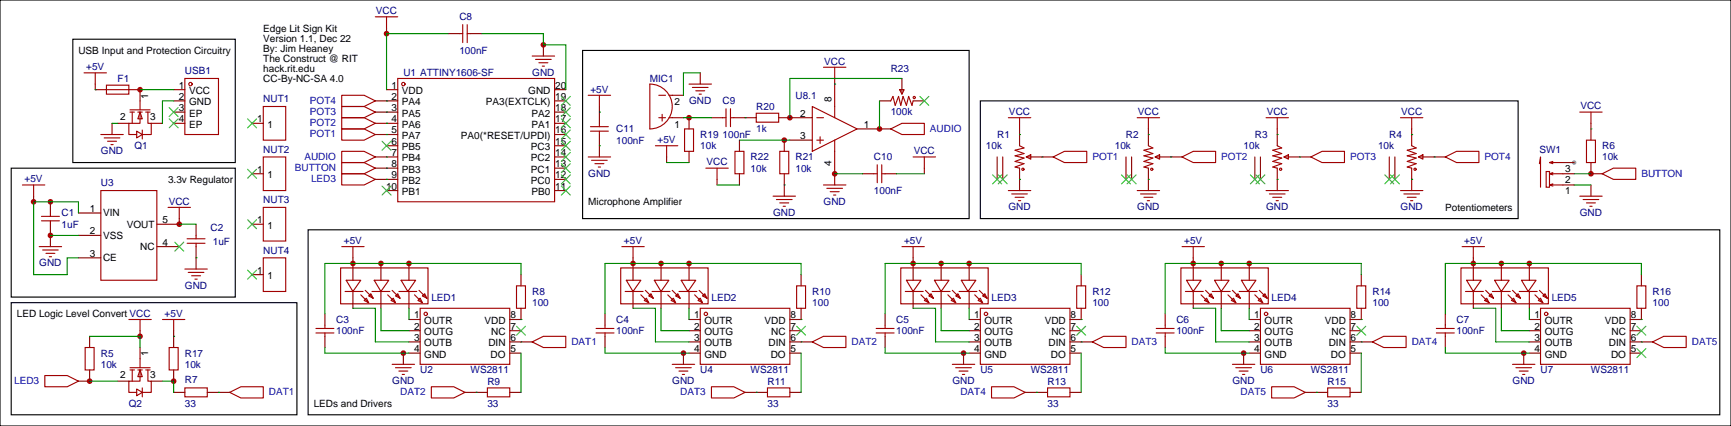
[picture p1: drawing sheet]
<svg xmlns="http://www.w3.org/2000/svg" width="545mm" height="134mm" viewBox="0 0 545 134" stroke-linecap="round" stroke-linejoin="round" font-family="sans-serif">
<g fill="#c00">
<circle cx="44.1" cy="28.2" r=".88"/>
<circle cx="15.9" cy="74.1" r=".88"/>
<circle cx="10.6" cy="63.5" r=".88"/>
<circle cx="15.9" cy="63.5" r=".88"/>
<circle cx="56.4" cy="70.6" r=".88"/>
<circle cx="500.9" cy="54.7" r=".88"/>
<circle cx="127" cy="111.1" r=".88"/>
<circle cx="215.2" cy="111.1" r=".88"/>
<circle cx="303.4" cy="111.1" r=".88"/>
<circle cx="391.6" cy="111.1" r=".88"/>
<circle cx="479.8" cy="111.1" r=".88"/>
<circle cx="28.2" cy="119.9" r=".88"/>
<circle cx="44.1" cy="105.8" r=".88"/>
<circle cx="54.7" cy="119.9" r=".88"/>
<circle cx="217" cy="37" r=".88"/>
<circle cx="246.9" cy="44.1" r=".88"/>
<circle cx="276.9" cy="40.6" r=".88"/>
<circle cx="248.7" cy="37" r=".88"/>
<circle cx="121.7" cy="10.6" r=".88"/>
<circle cx="171.1" cy="14.1" r=".88"/>
<circle cx="128.8" cy="82.9" r=".88"/>
<circle cx="111.1" cy="82.9" r=".88"/>
<circle cx="119.9" cy="82.9" r=".88"/>
<circle cx="217" cy="82.9" r=".88"/>
<circle cx="199.3" cy="82.9" r=".88"/>
<circle cx="208.1" cy="82.9" r=".88"/>
<circle cx="305.2" cy="82.9" r=".88"/>
<circle cx="287.5" cy="82.9" r=".88"/>
<circle cx="296.3" cy="82.9" r=".88"/>
<circle cx="393.3" cy="82.9" r=".88"/>
<circle cx="375.7" cy="82.9" r=".88"/>
<circle cx="384.5" cy="82.9" r=".88"/>
<circle cx="481.5" cy="82.9" r=".88"/>
<circle cx="463.9" cy="82.9" r=".88"/>
<circle cx="472.7" cy="82.9" r=".88"/>
<circle cx="262.8" cy="54.7" r=".88"/>
</g>
<circle cx="495.7" cy="51.2" r=".71" fill="#999"/>
<g fill="none" stroke="#a10000" stroke-width=".35">
<path d="M26.5 22.9h7M30 22.9v3.6M33.5 26.8h7.1v2.8h-7.1zM33.5 28.2h7.1M40.9 34.6h6.4M40.9 35.3h1.4M41.6 35.3v3.5M43.4 35.3h1.4M44.1 35.3l.7 2.1h-1.4zM44.1 35.3v3.5h-3.5v3.5h2.4M44.1 31.8v2.8M45.9 35.3h1.4"/>
<path d="M46.6 35.3v3.5h1v3.5h-2.8M58.2 24.7h10.6v17.6h-10.6zM125.2 24.7h49.4v38.8h-49.4zM31.7 42.3h7.1M32.8 43.4h4.9M33.9 44.4h2.8M34.9 45.5h.7M43 41.3l1.8 1-1.8 1.1zM44.8 40.9v2.8M107.2 84.3h27.6v11.3h-27.6zM108.7 91.7h5.6M109 88.2h4.6l-2.5 3.5z"/>
<path d="M113.6 92.8l2.5 2.4M114.7 94.5l.7-.7 .7 1.4zM115 91.4l2.5 2.4M116.1 93.1l.7-.7 .7 1.4zM117.1 91.7h5.7M117.8 88.2h4.6l-2.5 3.5zM122.1 92.8l2.4 2.4M123.5 91.4l2.4 2.4M123.8 93.8l.7 1.4-1.4-.7zM124.5 93.1l.7-.7 .7 1.4zM125.6 91.7h5.6M126.3 88.2h4.6l-2.5 3.5z"/>
<path d="M130.5 92.8l2.5 2.4M131.6 94.5l.7-.7 .7 1.4zM131.9 91.4l2.5 2.4M132.3 97h28.2v17.7h-28.2zM133 93.1l.7-.7 .7 1.4z"/>
<circle cx="60" cy="26.5" r=".53"/>
<circle cx="127" cy="26.5" r=".53"/>
<circle cx="134.1" cy="98.8" r=".53"/>
</g>
<g fill="none" stroke="#870000" stroke-width=".35">
<path d="M30 26.5v1.7h3.5M35.3 38.8v3.5M37 38.8h3.6M40.6 28.2h3.5v3.6M47.6 38.8h3.6M54.7 28.2h3.5M54.7 31.8h3.5M54.7 35.3h3.5M54.7 38.8h3.5M121.7 28.2h3.5M121.7 31.8h3.5M121.7 35.3h3.5"/>
<path d="M121.7 38.8h3.5M174.6 28.2h3.6M174.6 31.8h3.6M174.6 35.3h3.6M174.6 38.8h3.6M121.7 42.3h3.5M121.7 45.9h3.5M121.7 49.4h3.5M121.7 52.9h3.5M121.7 56.4h3.5M121.7 60h3.5M174.6 42.3h3.6"/>
<path d="M174.6 45.9h3.6M174.6 49.4h3.6M174.6 52.9h3.6M174.6 56.4h3.6M174.6 60h3.6M111.1 82.9v5.3M111.1 91.7v5.3M119.9 82.9v5.3M119.9 91.7v5.3M128.8 82.9v5.3M128.8 91.7v5.3M128.8 100.5h3.5"/>
<path d="M128.8 104.1h3.5M128.8 107.6h3.5M128.8 111.1h3.5M160.5 100.5h3.5M160.5 104.1h3.5M160.5 107.6h3.5M160.5 111.1h3.5"/>
</g>
<g fill="none" stroke="#3c3" stroke-width=".35">
<path d="M53.3 33.9l2.8 2.8M53.3 37.4l2.8 2.8M56.1 33.9l-2.8 2.8M56.1 37.4l-2.8 2.8M176.7 37.4l2.9 2.8M176.7 33.9l2.9 2.8M176.7 30.3l2.9 2.9M179.6 37.4l-2.9 2.8M179.6 33.9l-2.9 2.8M179.6 30.3l-2.9 2.9M120.3 44.4l2.8 2.9M120.3 58.6l2.8 2.8"/>
<path d="M123.1 44.4l-2.8 2.9M123.1 58.6l-2.8 2.8M176.7 58.6l2.9 2.8M176.7 55l2.9 2.9M176.7 51.5l2.9 2.8M176.7 48l2.9 2.8M176.7 44.4l2.9 2.9M176.7 40.9l2.9 2.8M179.6 58.6l-2.9 2.8M179.6 55l-2.9 2.9M179.6 51.5l-2.9 2.8M179.6 48l-2.9 2.8"/>
<path d="M179.6 44.4l-2.9 2.9M179.6 40.9l-2.9 2.8M162.6 102.7l2.9 2.8M165.5 102.7l-2.9 2.8"/>
</g>
<path d="M35.3 38.8h1.7M44.1 28.2h10.6M54.7 31.8h-3.5v7" fill="none" stroke="#008700" stroke-width=".35"/>
<circle cx="30" cy="28.2" r=".18" fill="#008700"/>
<path d="M22.9 12.3h51.2v38.9h-51.2z" fill="none" stroke="#000" stroke-width=".35"/>
<g fill="none" stroke="#a10000" stroke-width=".35">
<path d="M31.7 60h17.7v28.2h-17.7zM12.3 77.6h7.1M13.1 69.5h5.6M13.1 68.1h5.6M13.4 78.7h4.9M14.5 79.7h2.8M15.9 67v1.1M15.9 69.5v1.1M58.9 76.6h5.7M58.9 75.1h5.7M61.7 74.1v1M61.7 76.6v1"/>
<path d="M15.5 80.8h.7M58.2 84.7h7.1M59.3 85.7h4.9M60.3 86.8h2.8M61.4 87.8h.7"/>
</g>
<path d="M15.9 63.5v3.5M15.9 70.6v7M24.7 67h7M24.7 74.1h7M49.4 77.6h7M49.4 70.6h7M61.7 70.6v3.5M61.7 77.6v7.1M24.7 81.1h7" fill="none" stroke="#870000" stroke-width=".35"/>
<path d="M55 76.2l2.9 2.8M57.9 76.2l-2.9 2.8" fill="none" stroke="#3c3" stroke-width=".35"/>
<path d="M15.9 74.1h8.8M24.7 67v-3.5h-14.1v22.9h10.6v-5.3h3.5M56.4 70.6h5.3" fill="none" stroke="#008700" stroke-width=".35"/>
<circle cx="61.7" cy="81.1" r=".18" fill="#008700"/>
<g fill="none" stroke="#a10000" stroke-width=".35">
<path d="M7.1 58.2h7M10.6 58.2v3.5M317.5 60h7.1M321 45.9l1.4 .7-2.8 .7 2.8 1-2.8 .7 2.8 .7-2.8 1.1 2.8 .7-2.8 1.1 1.4 .3M323.1 49.4l1.5-.7v1.4zM323.1 49.4h1.5M52.9 65.3h7.1M56.4 65.3v3.5M318.6 61h4.9M319.6 62.1h2.8M320.7 63.1h.7M40.9 115.7h6.4"/>
<path d="M40.9 116.4h1.4M41.6 116.4v3.5M43.4 116.4h1.4M44.1 116.4l.7 2.1h-1.4zM44.1 116.4v3.5h-3.5v3.6h2.4M44.1 112.9v2.8M45.9 116.4h1.4M46.6 116.4v3.5h1v3.6h-2.8M43 122.4l1.8 1.1-1.8 1zM44.8 122.1v2.8"/>
<circle cx="322.1" cy="53.3" r=".35"/>
</g>
<path d="M314 49.4v7M315.7 49.4v7M321 42.3v3.6M321 52.9v7.1M324.6 49.4h3.5M10.6 61.7v1.8M56.4 68.8v1.8M37 119.9h3.6M44.1 109.4v3.5M47.6 119.9h3.6" fill="none" stroke="#870000" stroke-width=".35"/>
<path d="M3.5 52.9h70.6v40.6h-70.6z" fill="none" stroke="#000" stroke-width=".35"/>
<path d="M312.6 55l2.8 2.9M314.3 55l2.8 2.9M315.4 55l-2.8 2.9M317.1 55l-2.8 2.9" fill="none" stroke="#3c3" stroke-width=".35"/>
<circle cx="321" cy="56.4" r=".18" fill="#008700"/>
<path d="M317.5 37h7.1M321 37v3.6" fill="none" stroke="#a10000" stroke-width=".35"/>
<path d="M321 40.6v1.7" fill="none" stroke="#870000" stroke-width=".35"/>
<circle cx="321" cy="42.3" r=".18" fill="#008700"/>
<g fill="none" stroke="#a10000" stroke-width=".35">
<path d="M358.1 60h7M361.6 45.9l1.4 .7-2.8 .7 2.8 1-2.8 .7 2.8 .7-2.8 1.1 2.8 .7-2.8 1.1 1.4 .3M363.7 49.4l1.4-.7v1.4zM363.7 49.4h1.4M359.1 61h5M360.2 62.1h2.8M361.2 63.1h.7"/>
<circle cx="362.7" cy="53.3" r=".35"/>
</g>
<path d="M354.5 49.4v7M356.3 49.4v7M361.6 42.3v3.6M361.6 52.9v7.1M365.1 49.4h3.6" fill="none" stroke="#870000" stroke-width=".35"/>
<path d="M353.1 55l2.9 2.9M354.9 55l2.8 2.9M356 55l-2.9 2.9M357.7 55l-2.8 2.9" fill="none" stroke="#3c3" stroke-width=".35"/>
<circle cx="361.6" cy="56.4" r=".18" fill="#008700"/>
<path d="M358.1 37h7M361.6 37v3.6" fill="none" stroke="#a10000" stroke-width=".35"/>
<path d="M361.6 40.6v1.7" fill="none" stroke="#870000" stroke-width=".35"/>
<circle cx="361.6" cy="42.3" r=".18" fill="#008700"/>
<g fill="none" stroke="#a10000" stroke-width=".35">
<path d="M398.6 60h7.1M402.2 45.9l1.4 .7-2.8 .7 2.8 1-2.8 .7 2.8 .7-2.8 1.1 2.8 .7-2.8 1.1 1.4 .3M404.3 49.4l1.4-.7v1.4zM404.3 49.4h1.4M399.7 61h4.9M400.8 62.1h2.8M401.8 63.1h.7"/>
<circle cx="403.2" cy="53.3" r=".35"/>
</g>
<path d="M395.1 49.4v7M396.9 49.4v7M402.2 42.3v3.6M402.2 52.9v7.1M405.7 49.4h3.5" fill="none" stroke="#870000" stroke-width=".35"/>
<path d="M393.7 55l2.8 2.9M395.5 55l2.8 2.9M396.5 55l-2.8 2.9M398.3 55l-2.8 2.9" fill="none" stroke="#3c3" stroke-width=".35"/>
<circle cx="402.2" cy="56.4" r=".18" fill="#008700"/>
<path d="M398.6 37h7.1M402.2 37v3.6" fill="none" stroke="#a10000" stroke-width=".35"/>
<path d="M402.2 40.6v1.7" fill="none" stroke="#870000" stroke-width=".35"/>
<circle cx="402.2" cy="42.3" r=".18" fill="#008700"/>
<g fill="none" stroke="#a10000" stroke-width=".35">
<path d="M441 60h7M444.5 45.9l1.4 .7-2.8 .7 2.8 1-2.8 .7 2.8 .7-2.8 1.1 2.8 .7-2.8 1.1 1.4 .3M446.6 49.4l1.4-.7v1.4zM446.6 49.4h1.4M442 61h5M443.1 62.1h2.8M444.1 63.1h.8"/>
<circle cx="445.6" cy="53.3" r=".35"/>
</g>
<path d="M437.4 49.4v7M439.2 49.4v7M444.5 42.3v3.6M444.5 52.9v7.1M448 49.4h3.6" fill="none" stroke="#870000" stroke-width=".35"/>
<path d="M436 55l2.9 2.9M437.8 55l2.8 2.9M438.9 55l-2.9 2.9M440.6 55l-2.8 2.9" fill="none" stroke="#3c3" stroke-width=".35"/>
<circle cx="444.5" cy="56.4" r=".18" fill="#008700"/>
<path d="M441 37h7M444.5 37v3.6" fill="none" stroke="#a10000" stroke-width=".35"/>
<path d="M444.5 40.6v1.7" fill="none" stroke="#870000" stroke-width=".35"/>
<circle cx="444.5" cy="42.3" r=".18" fill="#008700"/>
<path d="M331.6 49.4l3.5-1.8h7.1v3.6h-7.1z" fill="none" stroke="#a10000" stroke-width=".35"/>
<path d="M328.1 49.4h3.5" fill="none" stroke="#870000" stroke-width=".35"/>
<circle cx="328.1" cy="49.4" r=".18" fill="#008700"/>
<path d="M372.2 49.4l3.5-1.8h7.1v3.6h-7.1z" fill="none" stroke="#a10000" stroke-width=".35"/>
<path d="M368.7 49.4h3.5" fill="none" stroke="#870000" stroke-width=".35"/>
<circle cx="368.7" cy="49.4" r=".18" fill="#008700"/>
<path d="M412.7 49.4l3.6-1.8h7v3.6h-7z" fill="none" stroke="#a10000" stroke-width=".35"/>
<path d="M409.2 49.4h3.5" fill="none" stroke="#870000" stroke-width=".35"/>
<circle cx="409.2" cy="49.4" r=".18" fill="#008700"/>
<path d="M455.1 49.4l3.5-1.8h7.1v3.6h-7.1z" fill="none" stroke="#a10000" stroke-width=".35"/>
<path d="M451.6 49.4h3.5" fill="none" stroke="#870000" stroke-width=".35"/>
<circle cx="451.6" cy="49.4" r=".18" fill="#008700"/>
<path d="M308.7 31.8h169.3v37h-169.3z" fill="none" stroke="#000" stroke-width=".35"/>
<path d="M497.4 35.3h7.1M500.9 35.3v3.5M499.5 44.1h2.9v7.1h-2.9z" fill="none" stroke="#a10000" stroke-width=".35"/>
<path d="M500.9 38.8v5.3M500.9 51.2v3.5" fill="none" stroke="#870000" stroke-width=".35"/>
<path d="M495.7 54.7h5.2" fill="none" stroke="#008700" stroke-width=".35"/>
<circle cx="500.9" cy="40.6" r=".18" fill="#008700"/>
<g fill="none" stroke="#a10000" stroke-width=".35">
<path d="M118.2 5.3h7M121.7 5.3v3.5M167.6 17.6h7M168.6 18.7h5M169.7 19.8h2.8M170.7 20.8h.7M504.5 54.7l3.5-1.8h7.1v3.5h-7.1zM497.4 61.7h7.1M498.5 62.8h4.9M499.5 63.9h2.9M500.6 64.9h.7M162.6 90h2.9v7h-2.9z"/>
<path d="M14.1 118.2h7.1l3.5 1.7-3.5 1.8h-7.1zM51.2 100.5h7M54.7 100.5v3.6M58.2 122.1h7.1v2.8h-7.1zM72.3 123.5l3.5-1.8h7.1v3.5h-7.1z"/>
</g>
<path d="M121.7 8.8v1.8M171.1 14.1v3.5M500.9 58.2v3.5M500.9 54.7h3.6M164 86.4v3.6M164 97v3.5M24.7 119.9h3.5M54.7 104.1v1.7M54.7 123.5h3.5M65.3 123.5h7" fill="none" stroke="#870000" stroke-width=".35"/>
<path d="M495.7 58.2h5.2" fill="none" stroke="#008700" stroke-width=".35"/>
<path d="M3.5 95.2h90v35.3h-90z" fill="none" stroke="#000" stroke-width=".35"/>
<circle cx="164" cy="100.5" r=".18" fill="#008700"/>
<path d="M119.9 97v7.1h8.9M128.8 97v3.5" fill="none" stroke="#008700" stroke-width=".35"/>
<path d="M153.5 122.1h7v2.8h-7z" fill="none" stroke="#a10000" stroke-width=".35"/>
<path d="M149.9 123.5h3.6M160.5 123.5h3.5" fill="none" stroke="#870000" stroke-width=".35"/>
<circle cx="68.8" cy="123.5" r=".18" fill="#008700"/>
<path d="M107.6 77.6h7.1M111.1 77.6v3.5M99.5 104.8h5.6M99.5 103.4h5.6M102.3 102.3v1.1M102.3 104.8v1M123.5 114.7h7M124.5 115.7h5M125.6 116.8h2.8M126.6 117.8h.8M167.6 107.6l3.5-1.8h7.1v3.6h-7.1z" fill="none" stroke="#a10000" stroke-width=".35"/>
<path d="M102.3 98.8v3.5M111.1 81.1v1.8M102.3 105.8v3.6M127 111.1v3.6M164 107.6h3.6" fill="none" stroke="#870000" stroke-width=".35"/>
<path d="M111.1 97h7.1v10.6h10.6M102.3 109.4v1.7h26.5" fill="none" stroke="#008700" stroke-width=".35"/>
<circle cx="164" cy="107.6" r=".18" fill="#008700"/>
<path d="M135.8 121.7h7.1l3.5 1.8-3.5 1.7h-7.1z" fill="none" stroke="#a10000" stroke-width=".35"/>
<path d="M146.4 123.5h3.5" fill="none" stroke="#870000" stroke-width=".35"/>
<path d="M164 111.1v12.4" fill="none" stroke="#008700" stroke-width=".35"/>
<circle cx="149.9" cy="123.5" r=".18" fill="#008700"/>
<g fill="none" stroke="#a10000" stroke-width=".35">
<path d="M195.4 84.3h27.6v11.3h-27.6zM196.8 91.7h5.7M197.2 88.2h4.6l-2.5 3.5zM201.8 92.8l2.5 2.4M202.8 94.5l.8-.7 .7 1.4zM203.2 91.4l2.5 2.4M204.3 93.1l.7-.7 .7 1.4zM205.3 91.7h5.7M206 88.2h4.6l-2.5 3.5zM210.3 92.8l2.4 2.4M211.3 94.5l.7-.7 .7 1.4zM211.7 91.4l2.4 2.4"/>
<path d="M212.7 93.1l.7-.7 .7 1.4zM213.8 91.7h5.6M214.5 88.2h4.6l-2.5 3.5zM218.7 92.8l2.5 2.4M220.1 91.4l2.5 2.4M220.5 97h28.2v17.7h-28.2zM220.5 93.8l.7 1.4-1.4-.7zM221.2 93.1l.7-.7 .7 1.4zM250.8 90h2.8v7h-2.8z"/>
<circle cx="222.2" cy="98.8" r=".53"/>
</g>
<g fill="none" stroke="#870000" stroke-width=".35">
<path d="M199.3 82.9v5.3M199.3 91.7v5.3M208.1 82.9v5.3M208.1 91.7v5.3M217 82.9v5.3M217 91.7v5.3M252.2 97v3.5h-3.5M252.2 86.4v3.6M217 100.5h3.5M217 104.1h3.5M217 107.6h3.5M217 111.1h3.5"/>
<path d="M248.7 104.1h3.5M248.7 107.6h3.5M248.7 111.1h3.5"/>
</g>
<path d="M250.8 102.7l2.8 2.8M253.6 102.7l-2.8 2.8" fill="none" stroke="#3c3" stroke-width=".35"/>
<circle cx="252.2" cy="100.5" r=".18" fill="#008700"/>
<path d="M199.3 97h7.1v10.6h10.6M208.1 97v7.1h8.9M217 97v3.5M190.5 109.4v1.7h26.5" fill="none" stroke="#008700" stroke-width=".35"/>
<path d="M195.8 77.6h7M199.3 77.6v3.5M187.7 104.8h5.6M187.7 103.4h5.6M190.5 102.3v1.1M190.5 104.8v1M211.7 114.7h7M212.7 115.7h5M213.8 116.8h2.8M214.8 117.8h.7M255.8 107.6l3.5-1.8h7v3.6h-7zM241.7 122.1h7v2.8h-7z" fill="none" stroke="#a10000" stroke-width=".35"/>
<path d="M190.5 98.8v3.5M199.3 81.1v1.8M190.5 105.8v3.6M215.2 111.1v3.6M252.2 107.6h3.6M238.1 123.5h3.6M248.7 123.5h3.5" fill="none" stroke="#870000" stroke-width=".35"/>
<circle cx="252.2" cy="107.6" r=".18" fill="#008700"/>
<path d="M224 121.7h7.1l3.5 1.8-3.5 1.7h-7.1z" fill="none" stroke="#a10000" stroke-width=".35"/>
<path d="M234.6 123.5h3.5" fill="none" stroke="#870000" stroke-width=".35"/>
<path d="M252.2 111.1v12.4" fill="none" stroke="#008700" stroke-width=".35"/>
<circle cx="238.1" cy="123.5" r=".18" fill="#008700"/>
<g fill="none" stroke="#a10000" stroke-width=".35">
<path d="M283.6 84.3h27.5v11.3h-27.5zM285 91.7h5.7M285.4 88.2h4.6l-2.5 3.5zM290 92.8l2.5 2.4M291 94.5l.7-.7 .8 1.4zM291.4 91.4l2.5 2.4M292.5 93.1l.7-.7 .7 1.4zM293.5 91.7h5.7M294.2 88.2h4.6l-2.5 3.5zM298.4 92.8l2.5 2.4M299.9 91.4l2.4 2.4M300.2 93.8l.7 1.4-1.4-.7z"/>
<path d="M300.9 93.1l.7-.7 .7 1.4zM302 91.7h5.6M302.7 88.2h4.6l-2.5 3.5zM306.9 92.8l2.5 2.4M308 94.5l.7-.7 .7 1.4zM308.3 91.4l2.5 2.4M308.7 97h28.2v17.7h-28.2zM309.4 93.1l.7-.7 .7 1.4zM339 90h2.8v7h-2.8z"/>
<circle cx="310.4" cy="98.8" r=".53"/>
</g>
<g fill="none" stroke="#870000" stroke-width=".35">
<path d="M287.5 82.9v5.3M287.5 91.7v5.3M296.3 82.9v5.3M296.3 91.7v5.3M305.2 82.9v5.3M305.2 91.7v5.3M340.4 97v3.5h-3.5M340.4 86.4v3.6M305.2 100.5h3.5M305.2 104.1h3.5M305.2 107.6h3.5M305.2 111.1h3.5"/>
<path d="M336.9 104.1h3.5M336.9 107.6h3.5M336.9 111.1h3.5"/>
</g>
<path d="M339 102.7l2.8 2.8M341.8 102.7l-2.8 2.8" fill="none" stroke="#3c3" stroke-width=".35"/>
<circle cx="340.4" cy="100.5" r=".18" fill="#008700"/>
<path d="M287.5 97h7.1v10.6h10.6M296.3 97v7.1h8.9M305.2 97v3.5M278.7 109.4v1.7h26.5" fill="none" stroke="#008700" stroke-width=".35"/>
<path d="M284 77.6h7M287.5 77.6v3.5M275.9 104.8h5.6M275.9 103.4h5.6M278.7 102.3v1.1M278.7 104.8v1M299.9 114.7h7M300.9 115.7h5M302 116.8h2.8M303 117.8h.7M344 107.6l3.5-1.8h7v3.6h-7zM329.8 122.1h7.1v2.8h-7.1z" fill="none" stroke="#a10000" stroke-width=".35"/>
<path d="M278.7 98.8v3.5M287.5 81.1v1.8M278.7 105.8v3.6M303.4 111.1v3.6M340.4 107.6h3.6M326.3 123.5h3.5M336.9 123.5h3.5" fill="none" stroke="#870000" stroke-width=".35"/>
<circle cx="340.4" cy="107.6" r=".18" fill="#008700"/>
<path d="M312.2 121.7h7.1l3.5 1.8-3.5 1.7h-7.1z" fill="none" stroke="#a10000" stroke-width=".35"/>
<path d="M322.8 123.5h3.5" fill="none" stroke="#870000" stroke-width=".35"/>
<path d="M340.4 111.1v12.4" fill="none" stroke="#008700" stroke-width=".35"/>
<circle cx="326.3" cy="123.5" r=".18" fill="#008700"/>
<g fill="none" stroke="#a10000" stroke-width=".35">
<path d="M371.8 84.3h27.5v11.3h-27.5zM373.2 91.7h5.7M373.6 88.2h4.6l-2.5 3.5zM378.2 92.8l2.4 2.4M379.6 91.4l2.5 2.4M379.9 93.8l.7 1.4-1.4-.7zM380.6 93.1l.8-.7 .7 1.4zM381.7 91.7h5.6M382.4 88.2h4.6l-2.5 3.5zM386.6 92.8l2.5 2.4M387.7 94.5l.7-.7 .7 1.4zM388.1 91.4l2.4 2.4"/>
<path d="M389.8 92.4l.7 1.4-1.4-.7zM390.2 91.7h5.6M390.9 88.2h4.6l-2.5 3.5zM395.1 92.8l2.5 2.4M396.2 94.5l.7-.7 .7 1.4zM396.5 91.4l2.5 2.4M396.9 97h28.2v17.7h-28.2zM397.6 93.1l.7-.7 .7 1.4zM427.2 90h2.8v7h-2.8z"/>
<circle cx="398.6" cy="98.8" r=".53"/>
</g>
<g fill="none" stroke="#870000" stroke-width=".35">
<path d="M375.7 82.9v5.3M375.7 91.7v5.3M384.5 82.9v5.3M384.5 91.7v5.3M393.3 82.9v5.3M393.3 91.7v5.3M428.6 97v3.5h-3.5M428.6 86.4v3.6M393.3 100.5h3.6M393.3 104.1h3.6M393.3 107.6h3.6M393.3 111.1h3.6"/>
<path d="M425.1 104.1h3.5M425.1 107.6h3.5M425.1 111.1h3.5"/>
</g>
<path d="M427.2 102.7l2.8 2.8M430 102.7l-2.8 2.8" fill="none" stroke="#3c3" stroke-width=".35"/>
<circle cx="428.6" cy="100.5" r=".18" fill="#008700"/>
<path d="M375.7 97h7.1v10.6h10.5M384.5 97v7.1h8.8M393.3 97v3.5M366.9 109.4v1.7h26.4" fill="none" stroke="#008700" stroke-width=".35"/>
<path d="M372.2 77.6h7M375.7 77.6v3.5M364.1 104.8h5.6M364.1 103.4h5.6M366.9 102.3v1.1M366.9 104.8v1M388.1 114.7h7M389.1 115.7h5M390.2 116.8h2.8M391.2 117.8h.7M432.2 107.6l3.5-1.8h7v3.6h-7zM418 122.1h7.1v2.8h-7.1z" fill="none" stroke="#a10000" stroke-width=".35"/>
<path d="M366.9 98.8v3.5M375.7 81.1v1.8M366.9 105.8v3.6M391.6 111.1v3.6M428.6 107.6h3.6M414.5 123.5h3.5M425.1 123.5h3.5" fill="none" stroke="#870000" stroke-width=".35"/>
<circle cx="428.6" cy="107.6" r=".18" fill="#008700"/>
<path d="M400.4 121.7h7.1l3.5 1.8-3.5 1.7h-7.1z" fill="none" stroke="#a10000" stroke-width=".35"/>
<path d="M411 123.5h3.5" fill="none" stroke="#870000" stroke-width=".35"/>
<path d="M428.6 111.1v12.4" fill="none" stroke="#008700" stroke-width=".35"/>
<circle cx="414.5" cy="123.5" r=".18" fill="#008700"/>
<g fill="none" stroke="#a10000" stroke-width=".35">
<path d="M460 84.3h27.5v11.3h-27.5zM461.4 91.7h5.7M461.8 88.2h4.6l-2.5 3.5zM466.4 92.8l2.4 2.4M467.4 94.5l.7-.7 .7 1.4zM467.8 91.4l2.5 2.4M468.8 93.1l.7-.7 .8 1.4zM469.9 91.7h5.6M470.6 88.2h4.6l-2.5 3.5zM474.8 92.8l2.5 2.4M475.9 94.5l.7-.7 .7 1.4zM476.2 91.4l2.5 2.4"/>
<path d="M477.3 93.1l.7-.7 .7 1.4zM478.4 91.7h5.6M479.1 88.2h4.6l-2.5 3.5zM483.3 92.8l2.5 2.4M484.4 94.5l.7-.7 .7 1.4zM484.7 91.4l2.5 2.4M485.1 97h28.2v17.7h-28.2zM485.8 93.1l.7-.7 .7 1.4zM515.4 90h2.8v7h-2.8z"/>
<circle cx="486.8" cy="98.8" r=".53"/>
</g>
<g fill="none" stroke="#870000" stroke-width=".35">
<path d="M463.9 82.9v5.3M463.9 91.7v5.3M472.7 82.9v5.3M472.7 91.7v5.3M481.5 82.9v5.3M481.5 91.7v5.3M516.8 97v3.5h-3.5M516.8 86.4v3.6M481.5 100.5h3.6M481.5 104.1h3.6M481.5 107.6h3.6M481.5 111.1h3.6"/>
<path d="M513.3 104.1h3.5M513.3 107.6h3.5M513.3 111.1h3.5"/>
</g>
<path d="M515.4 109.7l2.8 2.8M515.4 102.7l2.8 2.8M518.2 109.7l-2.8 2.8M518.2 102.7l-2.8 2.8" fill="none" stroke="#3c3" stroke-width=".35"/>
<circle cx="516.8" cy="100.5" r=".18" fill="#008700"/>
<path d="M463.9 97h7.1v10.6h10.5M472.7 97v7.1h8.8M481.5 97v3.5M455.1 109.4v1.7h26.4" fill="none" stroke="#008700" stroke-width=".35"/>
<path d="M460.4 77.6h7M463.9 77.6v3.5M452.3 104.8h5.6M452.3 103.4h5.6M455.1 102.3v1.1M455.1 104.8v1M476.2 114.7h7.1M477.3 115.7h4.9M478.4 116.8h2.8M479.4 117.8h.7M520.3 107.6l3.6-1.8h7v3.6h-7z" fill="none" stroke="#a10000" stroke-width=".35"/>
<path d="M455.1 98.8v3.5M463.9 81.1v1.8M455.1 105.8v3.6M479.8 111.1v3.6M516.8 107.6h3.5" fill="none" stroke="#870000" stroke-width=".35"/>
<circle cx="516.8" cy="107.6" r=".18" fill="#008700"/>
<path d="M26.8 109.4h2.8v7h-2.8zM40.6 100.5h7M44.1 100.5v3.6M53.3 109.4h2.8v7h-2.8z" fill="none" stroke="#a10000" stroke-width=".35"/>
<path d="M28.2 105.8v3.6M28.2 116.4v3.5M44.1 104.1v1.7M54.7 105.8v3.6M54.7 116.4v3.5" fill="none" stroke="#870000" stroke-width=".35"/>
<path d="M28.2 119.9h8.8M28.2 105.8h15.9v3.6" fill="none" stroke="#008700" stroke-width=".35"/>
<circle cx="54.7" cy="105.8" r=".18" fill="#008700"/>
<path d="M51.2 119.9h3.5v3.6" fill="none" stroke="#008700" stroke-width=".35"/>
<path d="M97 72.3h444.5v58.2h-444.5z" fill="none" stroke="#000" stroke-width=".35"/>
<g fill="none" stroke="#a10000" stroke-width=".35">
<path d="M144.6 10.6h1.1M145.7 7.8v5.6M147.1 7.8v5.6M147.1 10.6h1.1M82.9 33.5h7.1v10.6h-7.1zM204.6 26.5a7.1 7.1 0 0 1 7.1 7 7.1 7.1 0 0 1-7.1 7.1zM207.4 30h2.1M207.4 37h2.1M208.5 36v2.1M210.6 30h1.1M210.6 37h1.1M217 26.5h7"/>
<path d="M218 27.5h5M219.1 28.6h2.8M220.1 29.6h.7M227.5 37h1.1M228.6 34.2v5.7M230 37h1.1M230 34.2v5.7M238.1 35.6h7.1v2.9h-7.1zM255.8 33.5l14.1 7.1-14.1 7zM257.2 37h2.1M262.8 33.5v3.5M82.9 49.4h7.1v10.6h-7.1z"/>
<path d="M215.5 40.6h2.9v7h-2.9zM222.2 52.9h7.1M225.8 52.9v3.5M257.2 44.1h2.1M258.2 43v2.2M262.8 44.1v3.5M484.7 51.5l.4-2.1v9.5M486.8 54h1.1v4.9h-1.1zM487.9 58.2l1 .4M487.9 54.7l1 .3M487.9 51.2l1 .3M488.9 57.9l-1 .3h4.2"/>
<path d="M488.9 54.3l-1 .4h4.2M488.9 50.8l-1 .4h4.2M82.9 65.3h7.1v10.5h-7.1zM82.9 81.1h7.1v10.6h-7.1z"/>
</g>
<g fill="none" stroke="#870000" stroke-width=".35">
<path d="M141.1 10.6h3.5M148.2 10.6h3.5M79.4 38.8h3.5M211.7 37h3.5M211.7 30h3.5M217 37v3.6M220.5 22.9v3.6M224 37h3.5M231.1 37h7M245.2 37h10.6M262.8 26.5v7M79.4 54.7h3.5"/>
<path d="M217 47.6v3.6M225.8 56.4v1.8M248.7 44.1h7.1M262.8 47.6v7.1M269.9 40.6h7M492.1 54.7h3.6M492.1 58.2h3.6M492.1 51.2h3.6M79.4 70.6h3.5M79.4 86.4h3.5"/>
</g>
<path d="M78 37.4l2.8 2.8M80.8 37.4l-2.8 2.8M78 53.3l2.8 2.8M80.8 53.3l-2.8 2.8M78 69.1l2.8 2.9M80.8 69.1l-2.8 2.9M78 85l2.8 2.8M80.8 85l-2.8 2.8" fill="none" stroke="#3c3" stroke-width=".35"/>
<circle cx="234.6" cy="37" r=".18" fill="#008700"/>
<path d="M215.2 37h8.8M220.5 22.9h-5.3v7.1M232.8 44.1h15.9" fill="none" stroke="#008700" stroke-width=".35"/>
<path d="M231.4 47.6h2.8v7.1h-2.8zM245.5 47.6h2.9v7.1h-2.9zM243.4 61.7h7.1M244.5 62.8h4.9M245.5 63.9h2.9M246.6 64.9h.7" fill="none" stroke="#a10000" stroke-width=".35"/>
<path d="M232.8 44.1v3.5M232.8 54.7v3.5M246.9 44.1v3.5M246.9 54.7v7" fill="none" stroke="#870000" stroke-width=".35"/>
<circle cx="246.9" cy="58.2" r=".18" fill="#008700"/>
<path d="M259.3 21.2h7M262.8 21.2v3.5M259.3 58.2h7M260.3 59.3h5M261.4 60.3h2.8M262.5 61.4h.7" fill="none" stroke="#a10000" stroke-width=".35"/>
<path d="M262.8 24.7v1.8M262.8 54.7v3.5" fill="none" stroke="#870000" stroke-width=".35"/>
<circle cx="262.8" cy="26.5" r=".18" fill="#008700"/>
<g fill="none" stroke="#a10000" stroke-width=".35">
<path d="M107.6 37h7.1l3.5 1.8-3.5 1.8h-7.1zM107.6 33.5h7.1l3.5 1.8-3.5 1.7h-7.1zM107.6 30h7.1l3.5 1.8-3.5 1.7h-7.1zM280.5 31.8l.7-1.5 .7 2.9 1-2.9 .7 2.9 .7-2.9 1.1 2.9 .7-2.9 1.1 2.9 .3-1.4M283.3 28.2h1.4l-.7 1.4zM284 28.2v1.4M107.6 47.6h7.1l3.5 1.8-3.5 1.8h-7.1zM107.6 40.6h7.1l3.5 1.7-3.5 1.8h-7.1zM107.6 51.2h7.1l3.5 1.7-3.5 1.8h-7.1zM107.6 54.7h7.1l3.5 1.7-3.5 1.8h-7.1zM275.2 54.7h1M276.2 51.9v5.6"/>
<path d="M277.6 51.9v5.6M277.6 54.7h1.1M280.5 40.6l3.5-1.8h7v3.5h-7zM287.5 49.4h7.1M291 49.4v3.5"/>
<circle cx="287.9" cy="30.7" r=".35"/>
</g>
<g fill="none" stroke="#870000" stroke-width=".35">
<path d="M118.2 31.8h3.5M118.2 38.8h3.5M118.2 35.3h3.5M276.9 31.8h3.6M284 24.7v3.5M287.5 31.8h3.5M118.2 49.4h3.5M118.2 42.3h3.5M118.2 52.9h3.5M118.2 56.4h3.5M271.6 54.7h3.6M276.9 40.6h3.6"/>
<path d="M278.7 54.7h3.5M291 52.9v1.8"/>
</g>
<path d="M289.6 30.3l2.9 2.9M292.5 30.3l-2.9 2.9" fill="none" stroke="#3c3" stroke-width=".35"/>
<path d="M141.1 10.6h-19.4v17.6M151.7 10.6h19.4v3.5h7.1v14.1M276.9 31.8v8.8M284 24.7h-35.3v12.3" fill="none" stroke="#008700" stroke-width=".35"/>
<g fill="#008700">
<circle cx="121.7" cy="49.4" r=".18"/>
<circle cx="121.7" cy="56.4" r=".18"/>
<circle cx="121.7" cy="52.9" r=".18"/>
<circle cx="121.7" cy="35.3" r=".18"/>
<circle cx="121.7" cy="31.8" r=".18"/>
<circle cx="121.7" cy="38.8" r=".18"/>
<circle cx="121.7" cy="42.3" r=".18"/>
</g>
<path d="M209.9 51.2h7.1M225.8 58.2h7" fill="none" stroke="#008700" stroke-width=".35"/>
<path d="M185.2 30h7.1M185.9 39.9h5.7M188.7 30v3.5M188.7 38.8v1.1M185.9 41.3h5.7M188.7 41.3v1M206.4 45.9h7M209.9 45.9v3.5" fill="none" stroke="#a10000" stroke-width=".35"/>
<path d="M188.7 33.5v5.3M188.7 42.3v3.6M209.9 49.4v1.8" fill="none" stroke="#870000" stroke-width=".35"/>
<circle cx="188.7" cy="35.3" r=".18" fill="#008700"/>
<path d="M185.2 49.4h7.1M186.3 50.4h4.9M187.3 51.5h2.8M188.4 52.6h.7" fill="none" stroke="#a10000" stroke-width=".35"/>
<path d="M188.7 45.9v3.5" fill="none" stroke="#870000" stroke-width=".35"/>
<circle cx="188.7" cy="45.9" r=".18" fill="#008700"/>
<path d="M262.8 54.7h8.8M282.2 54.7h8.8M164 86.4v-3.5h-61.7v15.9M252.2 86.4v-3.5h-61.7v15.9M340.4 86.4v-3.5h-61.7v15.9M428.6 86.4v-3.5h-61.7v15.9M516.8 86.4v-3.5h-61.7v15.9" fill="none" stroke="#008700" stroke-width=".35"/>
<path d="M0 0h545v134.1h-545zM183.4 15.9h121.8v52.9h-121.8z" fill="none" stroke="#000" stroke-width=".35"/>
<g font-size="3.1" fill="#000080">
<text x="118.4" y="4.4">VCC</text>
<text x="144.6" y="6.4">C8</text>
<text x="144.6" y="17">100nF</text>
<text x="27.1" y="22.1">+5V</text>
<text x="58.2" y="23.2">USB1</text>
<text x="167.6" y="23.8">GND</text>
<text x="259.5" y="20.3">VCC</text>
<text x="280.5" y="22.6">R23</text>
<text x="37" y="25.8">F1</text>
<text x="127" y="24">U1 ATTINY1606-SF</text>
<text x="185.9" y="29.1">+5V</text>
<text x="204.6" y="25.8">MIC1</text>
<text x="82.9" y="32.1">NUT1</text>
<text x="217" y="32.7">GND</text>
<text x="227.5" y="32.8">C9</text>
<text x="238.1" y="34.6">R20</text>
<text x="250.5" y="31.1">U8.1</text>
<text x="497.6" y="34.4">VCC</text>
<text x="194" y="41.7">C11</text>
<text x="238.1" y="41.6">1k</text>
<text x="280.5" y="36.3">100k</text>
<text x="317.7" y="36.2">VCC</text>
<text x="358.3" y="36.2">VCC</text>
<text x="398.8" y="36.2">VCC</text>
<text x="441.2" y="36.2">VCC</text>
<text x="42.3" y="47">Q1</text>
<text x="194" y="45.2">100nF</text>
<text x="207.1" y="45">+5V</text>
<text x="220.5" y="43.4">R19</text>
<text x="220.5" y="46.9">10k</text>
<text x="227.5" y="43.4">100nF</text>
<text x="310.4" y="47">10k</text>
<text x="314" y="43.4">R1</text>
<text x="351" y="47">10k</text>
<text x="354.5" y="43.4">R2</text>
<text x="391.6" y="47">10k</text>
<text x="395.1" y="43.4">R3</text>
<text x="433.9" y="47">10k</text>
<text x="437.4" y="43.4">R4</text>
<text x="504.5" y="47">R6</text>
<text x="31.8" y="48.5">GND</text>
<text x="82.9" y="48">NUT2</text>
<text x="222.5" y="52.1">VCC</text>
<text x="236.4" y="50.4">R22</text>
<text x="236.4" y="54">10k</text>
<text x="250.5" y="50.4">R21</text>
<text x="250.5" y="54">10k</text>
<text x="275.2" y="50.5">C10</text>
<text x="287.7" y="48.5">VCC</text>
<text x="484.7" y="48">SW1</text>
<text x="504.5" y="50.5">10k</text>
<text x="7.7" y="57.4">+5V</text>
<text x="31.7" y="58.6">U3</text>
<text x="185.2" y="55.6">GND</text>
<text x="53.1" y="64.4">VCC</text>
<text x="82.9" y="63.9">NUT3</text>
<text x="259.3" y="64.4">GND</text>
<text x="275.2" y="61.1">100nF</text>
<text x="19.4" y="68.1">C1</text>
<text x="19.4" y="71.7">1uF</text>
<text x="243.4" y="67.9">GND</text>
<text x="317.5" y="66.2">GND</text>
<text x="358.1" y="66.2">GND</text>
<text x="398.7" y="66.2">GND</text>
<text x="441" y="66.2">GND</text>
<text x="497.4" y="67.9">GND</text>
<text x="66.3" y="72.7">C2</text>
<text x="67" y="77">1uF</text>
<text x="108.3" y="76.8">+5V</text>
<text x="196.5" y="76.8">+5V</text>
<text x="284.7" y="76.8">+5V</text>
<text x="372.9" y="76.8">+5V</text>
<text x="461.1" y="76.8">+5V</text>
<text x="12.4" y="83.8">GND</text>
<text x="82.9" y="79.8">NUT4</text>
<text x="58.2" y="90.9">GND</text>
<text x="135.8" y="94.6">LED1</text>
<text x="167.6" y="92.8">R8</text>
<text x="224" y="94.6">LED2</text>
<text x="255.8" y="92.8">R10</text>
<text x="312.2" y="94.6">LED3</text>
<text x="344" y="92.8">R12</text>
<text x="400.4" y="94.6">LED4</text>
<text x="432.2" y="92.8">R14</text>
<text x="488.6" y="94.6">LED5</text>
<text x="520.3" y="92.8">R16</text>
<text x="51.8" y="99.7">+5V</text>
<text x="105.8" y="101.6">C3</text>
<text x="167.6" y="96.3">100</text>
<text x="194" y="101.6">C4</text>
<text x="255.8" y="96.3">100</text>
<text x="282.2" y="101.6">C5</text>
<text x="344" y="96.3">100</text>
<text x="370.4" y="101.6">C6</text>
<text x="432.2" y="96.3">100</text>
<text x="458.6" y="101.6">C7</text>
<text x="520.3" y="96.3">100</text>
<text x="105.8" y="105.2">100nF</text>
<text x="194" y="105.2">100nF</text>
<text x="282.2" y="105.2">100nF</text>
<text x="370.4" y="105.2">100nF</text>
<text x="458.6" y="105.2">100nF</text>
<text x="31.7" y="112.2">R5</text>
<text x="58.2" y="112.2">R17</text>
<text x="31.7" y="115.8">10k</text>
<text x="58.2" y="115.8">10k</text>
<text x="132.3" y="117.5">U2</text>
<text x="148.2" y="117.5">WS2811</text>
<text x="220.5" y="117.5">U4</text>
<text x="236.4" y="117.5">WS2811</text>
<text x="308.7" y="117.5">U5</text>
<text x="324.6" y="117.5">WS2811</text>
<text x="396.9" y="117.5">U6</text>
<text x="412.7" y="117.5">WS2811</text>
<text x="485.1" y="117.5">U7</text>
<text x="500.9" y="117.5">WS2811</text>
<text x="58.2" y="120.6">R7</text>
<text x="123.5" y="120.9">GND</text>
<text x="153.5" y="121.1">R9</text>
<text x="211.7" y="120.9">GND</text>
<text x="241.7" y="121.1">R11</text>
<text x="299.9" y="120.9">GND</text>
<text x="329.8" y="121.1">R13</text>
<text x="388.1" y="120.9">GND</text>
<text x="418" y="121.1">R15</text>
<text x="476.3" y="120.9">GND</text>
<text x="40.6" y="128.1">Q2</text>
<text x="58.2" y="128.1">33</text>
<text x="153.5" y="128.1">33</text>
<text x="241.7" y="128.1">33</text>
<text x="329.8" y="128.1">33</text>
<text x="418" y="128.1">33</text>
</g>
<g font-size="3.1">
<text x="82.9" y="9.9">Edge Lit Sign Kit</text>
<text x="24.7" y="17">USB Input and Protection Circuitry</text>
<text x="82.9" y="13.1">Version 1.1, Dec 22</text>
<text x="82.9" y="16.2">By: Jim Heaney</text>
<text x="82.9" y="19.4">The Construct @ RIT</text>
<text x="82.9" y="22.5">hack.rit.edu</text>
<text x="56.3" y="27.9">1</text>
<text x="59.5" y="29.6">VCC</text>
<text x="82.9" y="25.7">CC-By-NC-SA 4.0</text>
<text x="123.3" y="27.9">1</text>
<text x="126.5" y="29.6">VDD</text>
<text x="166.3" y="29.6">GND</text>
<text x="174.8" y="27.9">20</text>
<text x="46.6" y="31" transform="rotate(-90 46.6 31)">1</text>
<text x="56.3" y="31.4">2</text>
<text x="56.3" y="34.9">3</text>
<text x="59.5" y="33.2">GND</text>
<text x="123.3" y="31.4">2</text>
<text x="123.3" y="34.9">3</text>
<text x="126.5" y="33.2">PA4</text>
<text x="153" y="33.2">PA3(EXTCLK)</text>
<text x="174.8" y="34.9">18</text>
<text x="174.8" y="31.4">19</text>
<text x="212.3" y="33.2">2</text>
<text x="261.8" y="32.1" transform="rotate(-90 261.8 32.1)">8</text>
<text x="37.8" y="37.8">2</text>
<text x="47.3" y="37.8">3</text>
<text x="56.3" y="38.5">4</text>
<text x="59.5" y="36.7">EP</text>
<text x="59.5" y="40.2">EP</text>
<text x="81" y="38.5">1</text>
<text x="84.2" y="40.2">1</text>
<text x="123.3" y="38.5">4</text>
<text x="123.3" y="42">5</text>
<text x="126.5" y="36.7">PA5</text>
<text x="126.5" y="40.2">PA6</text>
<text x="167.4" y="40.2">PA1</text>
<text x="167.4" y="36.7">PA2</text>
<text x="174.8" y="42">16</text>
<text x="174.8" y="38.5">17</text>
<text x="212.3" y="40.2">1</text>
<text x="251.9" y="36.7">2</text>
<text x="272" y="40.2">1</text>
<text x="123.3" y="45.5">6</text>
<text x="126.5" y="43.8">PA7</text>
<text x="126.5" y="47.3">PB5</text>
<text x="145.1" y="43.8">PA0(*RESET/UPDI)</text>
<text x="167.2" y="47.3">PC3</text>
<text x="174.8" y="45.5">15</text>
<text x="251.9" y="43.8">3</text>
<text x="123.3" y="49.1">7</text>
<text x="123.3" y="52.6">8</text>
<text x="126.5" y="50.8">PB4</text>
<text x="167.2" y="50.8">PC2</text>
<text x="174.8" y="52.6">13</text>
<text x="174.8" y="49.1">14</text>
<text x="261.8" y="52.2" transform="rotate(-90 261.8 52.2)">4</text>
<text x="492.8" y="54">3</text>
<text x="52.9" y="57.5">3.3v Regulator</text>
<text x="81" y="54.3">1</text>
<text x="84.2" y="56.1">1</text>
<text x="121.6" y="59.6">10</text>
<text x="123.3" y="56.1">9</text>
<text x="126.5" y="54.3">PB3</text>
<text x="126.5" y="57.9">PB2</text>
<text x="167.2" y="57.9">PC0</text>
<text x="167.2" y="54.3">PC1</text>
<text x="174.8" y="59.6">11</text>
<text x="174.8" y="56.1">12</text>
<text x="492.8" y="57.5">2</text>
<text x="126.5" y="61.4">PB1</text>
<text x="167.4" y="61.4">PB0</text>
<text x="185.2" y="64.6">Microphone Amplifier</text>
<text x="492.8" y="61">1</text>
<text x="28.2" y="66.7">1</text>
<text x="32.5" y="68.1">VIN</text>
<text x="39.9" y="71.6">VOUT</text>
<text x="51.2" y="70.2">5</text>
<text x="81" y="70.2">1</text>
<text x="84.2" y="72">1</text>
<text x="455.1" y="66.4">Potentiometers</text>
<text x="28.2" y="73.7">2</text>
<text x="32.5" y="75.2">VSS</text>
<text x="51.2" y="77.3">4</text>
<text x="28.2" y="80.8">3</text>
<text x="32.5" y="82.2">CE</text>
<text x="44.1" y="78.7">NC</text>
<text x="81" y="86.1">1</text>
<text x="84.2" y="87.9">1</text>
<text x="5.3" y="99.9">LED Logic Level Convert VCC</text>
<text x="130.4" y="100.2">1</text>
<text x="133.6" y="102">OUTR</text>
<text x="152.6" y="102">VDD</text>
<text x="160.7" y="100.2">8</text>
<text x="218.6" y="100.2">1</text>
<text x="221.8" y="102">OUTR</text>
<text x="240.8" y="102">VDD</text>
<text x="248.9" y="100.2">8</text>
<text x="306.8" y="100.2">1</text>
<text x="310" y="102">OUTR</text>
<text x="328.9" y="102">VDD</text>
<text x="337.1" y="100.2">8</text>
<text x="394.9" y="100.2">1</text>
<text x="398.2" y="102">OUTR</text>
<text x="417.1" y="102">VDD</text>
<text x="425.3" y="100.2">8</text>
<text x="483.1" y="100.2">1</text>
<text x="486.4" y="102">OUTR</text>
<text x="505.3" y="102">VDD</text>
<text x="513.5" y="100.2">8</text>
<text x="130.4" y="103.7">2</text>
<text x="130.4" y="107.3">3</text>
<text x="133.6" y="105.5">OUTG</text>
<text x="154.7" y="105.5">NC</text>
<text x="160.7" y="107.3">6</text>
<text x="160.7" y="103.7">7</text>
<text x="218.6" y="103.7">2</text>
<text x="218.6" y="107.3">3</text>
<text x="221.8" y="105.5">OUTG</text>
<text x="242.9" y="105.5">NC</text>
<text x="248.9" y="107.3">6</text>
<text x="248.9" y="103.7">7</text>
<text x="306.8" y="103.7">2</text>
<text x="306.8" y="107.3">3</text>
<text x="310" y="105.5">OUTG</text>
<text x="331.1" y="105.5">NC</text>
<text x="337.1" y="107.3">6</text>
<text x="337.1" y="103.7">7</text>
<text x="394.9" y="103.7">2</text>
<text x="394.9" y="107.3">3</text>
<text x="398.2" y="105.5">OUTG</text>
<text x="419.2" y="105.5">NC</text>
<text x="425.3" y="107.3">6</text>
<text x="425.3" y="103.7">7</text>
<text x="483.1" y="103.7">2</text>
<text x="483.1" y="107.3">3</text>
<text x="486.4" y="105.5">OUTG</text>
<text x="507.4" y="105.5">NC</text>
<text x="513.5" y="107.3">6</text>
<text x="513.5" y="103.7">7</text>
<text x="46.6" y="112.2" transform="rotate(-90 46.6 112.2)">1</text>
<text x="130.4" y="110.8">4</text>
<text x="133.6" y="109">OUTB</text>
<text x="133.6" y="112.6">GND</text>
<text x="153.8" y="109">DIN</text>
<text x="154.5" y="112.6">DO</text>
<text x="160.7" y="110.8">5</text>
<text x="218.6" y="110.8">4</text>
<text x="221.8" y="109">OUTB</text>
<text x="221.8" y="112.6">GND</text>
<text x="242" y="109">DIN</text>
<text x="242.7" y="112.6">DO</text>
<text x="248.9" y="110.8">5</text>
<text x="306.8" y="110.8">4</text>
<text x="310" y="109">OUTB</text>
<text x="310" y="112.6">GND</text>
<text x="330.2" y="109">DIN</text>
<text x="330.9" y="112.6">DO</text>
<text x="337.1" y="110.8">5</text>
<text x="394.9" y="110.8">4</text>
<text x="398.2" y="109">OUTB</text>
<text x="398.2" y="112.6">GND</text>
<text x="418.4" y="109">DIN</text>
<text x="419.1" y="112.6">DO</text>
<text x="425.3" y="110.8">5</text>
<text x="483.1" y="110.8">4</text>
<text x="486.4" y="109">OUTB</text>
<text x="486.4" y="112.6">GND</text>
<text x="506.6" y="109">DIN</text>
<text x="507.3" y="112.6">DO</text>
<text x="513.5" y="110.8">5</text>
<text x="37.8" y="118.9">2</text>
<text x="47.3" y="118.9">3</text>
<text x="98.8" y="128.1">LEDs and Drivers</text>
</g>
<g font-size="3.1" fill="#00f">
<text x="97.6" y="32.7">POT4</text>
<text x="97.6" y="39.7">POT2</text>
<text x="97.6" y="36.2">POT3</text>
<text x="292.8" y="41.5">AUDIO</text>
<text x="97.6" y="43.2">POT1</text>
<text x="92.9" y="53.8">BUTTON</text>
<text x="95.9" y="50.3">AUDIO</text>
<text x="344" y="50.3">POT1</text>
<text x="384.5" y="50.3">POT2</text>
<text x="425.1" y="50.3">POT3</text>
<text x="467.4" y="50.3">POT4</text>
<text x="98" y="57.4">LED3</text>
<text x="516.8" y="55.6">BUTTON</text>
<text x="179.9" y="108.5">DAT1</text>
<text x="268.1" y="108.5">DAT2</text>
<text x="356.3" y="108.5">DAT3</text>
<text x="444.5" y="108.5">DAT4</text>
<text x="532.7" y="108.5">DAT5</text>
<text x="4.5" y="120.9">LED3</text>
<text x="84.7" y="124.4">DAT1</text>
<text x="126" y="124.4">DAT2</text>
<text x="214.2" y="124.4">DAT3</text>
<text x="302.4" y="124.4">DAT4</text>
<text x="390.6" y="124.4">DAT5</text>
</g>
</svg>
